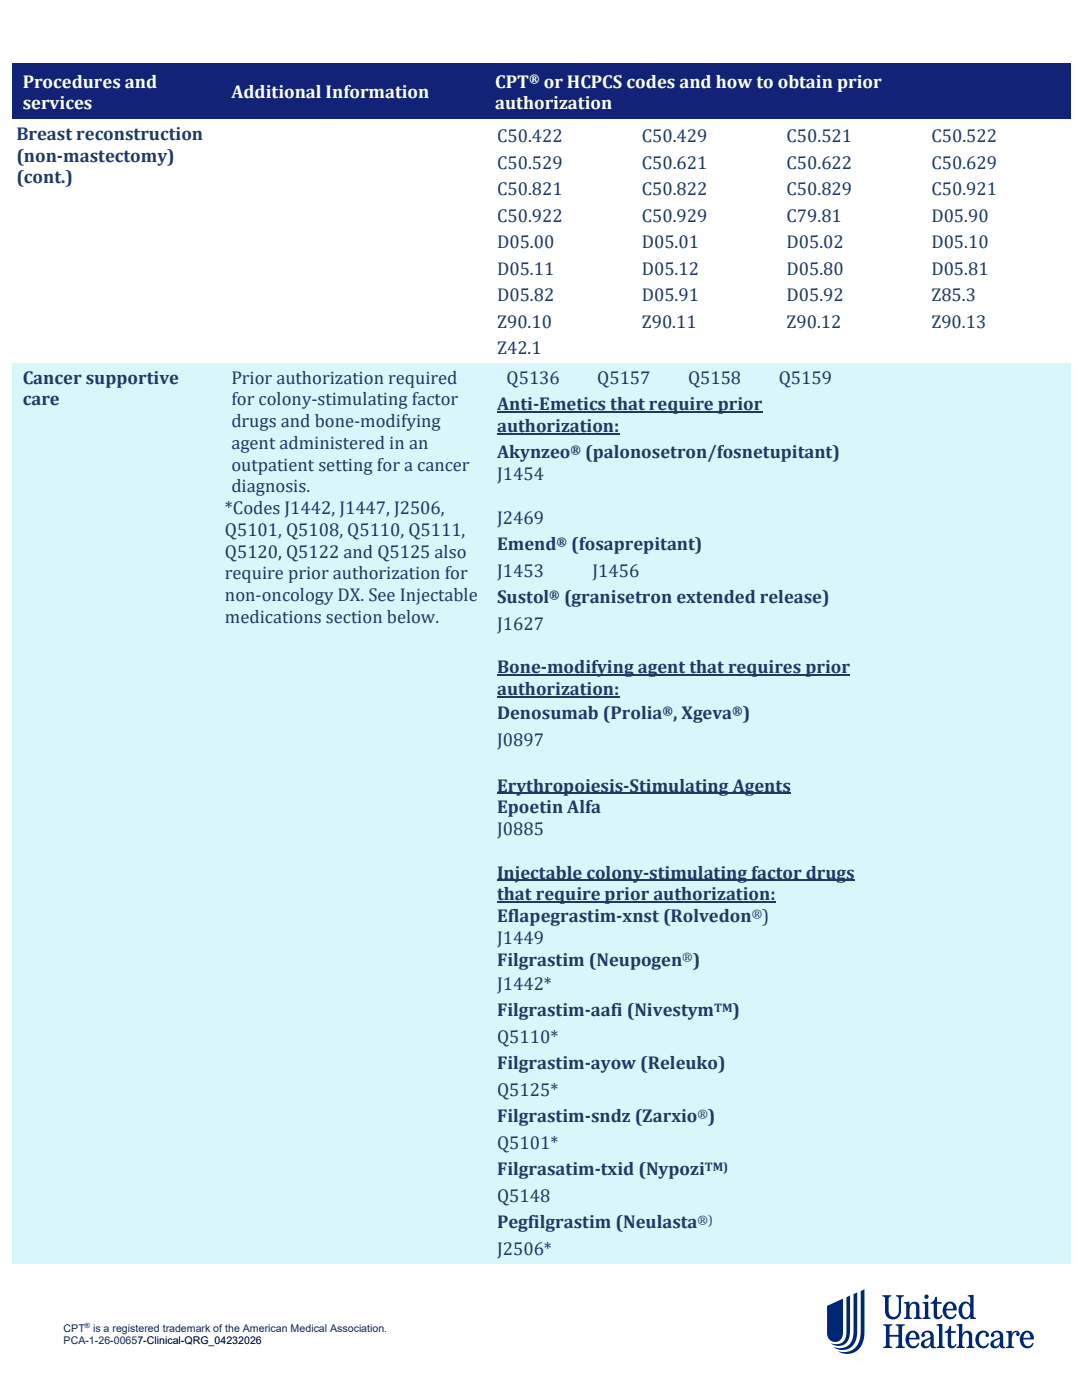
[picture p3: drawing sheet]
<svg xmlns="http://www.w3.org/2000/svg" width="216mm" height="279mm" viewBox="0 0 216 279" stroke-linecap="round" stroke-linejoin="round" font-family="sans-serif">
<g fill="#002677">
<path d="M176.1 258.5h1.8v.2a.45 .45 0 0 0-.6 .5v2.4a1.04 1.04 0 0 0 1 1.2 1.04 1.04 0 0 0 1-1.2v-2.4a.51 .51 0 0 0-.5-.5v-.2h1.6v.2a.51 .51 0 0 0-.6 .5v2.5a1.59 1.59 0 0 1-1.6 1.6 1.59 1.59 0 0 1-1.6-1.6v-2.5a.45 .45 0 0 0-.5-.5z"/>
<path d="M176.2 264.3h1.8v.2a.45 .45 0 0 0-.5 .4v1.5h1.8v-1.5a.44 .44 0 0 0-.6-.4v-.2h1.8v.2a.44 .44 0 0 0-.5 .4v3.5a.44 .44 0 0 0 .5 .4v.2h-1.8v-.2a.44 .44 0 0 0 .6-.4v-1.6h-1.8v1.6a.45 .45 0 0 0 .5 .4v.2h-1.8v-.2a.45 .45 0 0 0 .6-.4v-3.5a.45 .45 0 0 0-.6-.4z"/>
<path d="M180.3 259.9l1.2-.1v.7a1 1 0 0 1 1.1-.7 1 1 0 0 1 .9 .9v1.9a.39 .39 0 0 0 .4 .4v.2h-1.6v-.2a.39 .39 0 0 0 .5-.4v-1.8a.58 .58 0 0 0-.5-.6 .58 .58 0 0 0-.6 .5l-.2 .3a2.06 2.06 0 0 0 .2 1.9l.3 .1v.2h-1.7v-.2a.39 .39 0 0 0 .5-.4v-2.1l-.1-.3-.4-.1z"/>
<path d="M186.6 258.8h.4v1.1h.9v.3h-.9v2.2l.1 .4a.48 .48 0 0 0 .7-.4l.3 .1a.88 .88 0 0 1-.9 .8 .88 .88 0 0 1-.9-.8v-2.3h-.6v-.2a1.21 1.21 0 0 0 .9-1.2z"/>
<path d="M184 259.9l1.2-.1v2.8a.39 .39 0 0 0 .5 .4v.2h-1.6v-.2a.39 .39 0 0 0 .5-.4l-.1-2.3-.5-.2z"/>
<path d="M200.7 265.7l1.2-.1v.7a.77 .77 0 0 1 .8-.7 .77 .77 0 0 1 .7 .9 .36 .36 0 0 1-.5 0 .36 .36 0 0 1 0-.5 .75 .75 0 0 0-1 .8 2.08 2.08 0 0 0 .2 1.9l.3 .1v.2h-1.7v-.2l.3-.1 .2-.3v-2.1l-.1-.3-.4-.1z"/>
<path d="M189.4 264.6h.4v1h.9v.4h-.9v2.2l.1 .4a.48 .48 0 0 0 .7-.4l.3 .1a.88 .88 0 0 1-.9 .8 .88 .88 0 0 1-.9-.8v-2.3h-.6v-.2a1.22 1.22 0 0 0 .9-1.2z"/>
<path d="M195 266.1a1.22 1.22 0 0 1 1.4-.6 1.22 1.22 0 0 1 .9 1.2 .36 .36 0 0 1-.6 0 .36 .36 0 0 1 .1-.5l-.1-.1a.88 .88 0 0 0-1.3 .8 1.22 1.22 0 0 0 1.2 1.7l.5-.5h.3a1.39 1.39 0 0 1-1.5 1 1.39 1.39 0 0 1-1.2-1.3 2.02 2.02 0 0 1 .3-1.7z"/>
<path d="M186.9 264.3l1.1-.1v4.2l.2 .3 .3 .1v.2h-1.6v-.2l.3-.1 .2-.3v-3.5l-.2-.3-.3-.1z"/>
<path d="M190.9 264.3l1.1-.1v2.1a1 1 0 0 1 1.1-.7 1 1 0 0 1 .9 .9v1.9l.2 .3 .3 .1v.2h-1.7v-.2l.4-.1 .1-.3v-1.8a.58 .58 0 0 0-.5-.6 .58 .58 0 0 0-.6 .5l-.1 .3a2.06 2.06 0 0 0 .1 1.9l.3 .1v.2h-1.6v-.2l.3-.1 .1-.3v-3.5l-.1-.3-.3-.1z"/>
<path d="M165 260.6v5.5a1.61 1.61 0 0 0 1.7 1.7 1.61 1.61 0 0 0 1.5-1.9v-6.7zM168.9 258.9l.7-.3v7a2.5 2.5 0 0 1-2.3 3l-.8-.1-.8-.4a2.2 2.2 0 0 0 2.3-.2 2.2 2.2 0 0 0 .9-2.2zM170.3 258.3l.7-.4v7.8a3.1 3.1 0 0 1-2.9 3.7l-.8-.1-1.1-.5a2.85 2.85 0 0 0 3.1-.3 2.85 2.85 0 0 0 1-2.8zM171.7 257.7l.8-.4v8.6a4 4 0 0 1-2.7 4.2h-1.6l-1.1-.5a3.4 3.4 0 0 0 4.6-2.9z"/>
<path d="M189.1 260.4a.55 .55 0 0 1 .9 0l.2 .8h-1.4zM188.5 260.3a1.77 1.77 0 0 0-.3 2 1.77 1.77 0 0 0 1.8 .9 1.31 1.31 0 0 0 .9-.9l-.3-.1a.88 .88 0 0 1-1 .7 .88 .88 0 0 1-.7-.9l-.1-.5h2.1a1.39 1.39 0 0 0-.7-1.6 1.39 1.39 0 0 0-1.7 .4z"/>
<path d="M192.3 260.4a.76 .76 0 0 1 .9-.2 .76 .76 0 0 1 .4 .9 1.37 1.37 0 0 1-.8 1.8 1.39 1.39 0 0 1-.8-1.9zM193.1 258.5v.2l.5 .2v1.4a1.23 1.23 0 0 0-1.4-.5 1.23 1.23 0 0 0-.9 1.3 1.55 1.55 0 0 0 .3 1.6 1.55 1.55 0 0 0 1.6 .4l.4-.4v.5h1.1v-.2a.39 .39 0 0 1-.4-.4v-4.2z"/>
<path d="M204.5 266.2a.55 .55 0 0 1 .9 0l.2 .8h-1.4zM203.9 266.1a1.77 1.77 0 0 0-.3 2 1.77 1.77 0 0 0 1.8 .9 1.31 1.31 0 0 0 .9-.9l-.3-.1a.88 .88 0 0 1-1 .7 .88 .88 0 0 1-.8-.9v-.5h2.1a1.39 1.39 0 0 0-.7-1.6 1.39 1.39 0 0 0-1.7 .4z"/>
<path d="M198.5 267.7l1-.5a1.21 1.21 0 0 1-.7 1.5 .54 .54 0 0 1-.5-.4 .54 .54 0 0 1 .2-.6zM197.9 265.9a.54 .54 0 0 0 0 .9 .36 .36 0 0 0 .5-.1 .36 .36 0 0 0-.2-.5 .74 .74 0 0 1 1-.2 .74 .74 0 0 1 .3 .9 2.7 2.7 0 0 0-1.9 1.1 .96 .96 0 0 0 .7 1.1 .96 .96 0 0 0 1.2-.7v.1a.72 .72 0 0 0 1.1 .5v-.2h-.3l-.1-.3v-1.8a1.28 1.28 0 0 0-.9-1.1 1.28 1.28 0 0 0-1.4 .3z"/>
<path d="M184.6 267.7l1.1-.5a1.21 1.21 0 0 1-.8 1.5 .54 .54 0 0 1-.5-.4 .54 .54 0 0 1 .2-.6zM184.1 265.9a.54 .54 0 0 0-.1 .9 .36 .36 0 0 0 .5-.1 .36 .36 0 0 0-.1-.5 .74 .74 0 0 1 .9-.2 .74 .74 0 0 1 .4 .9 2.73 2.73 0 0 0-1.9 1.1 .96 .96 0 0 0 .7 1.1 .96 .96 0 0 0 1.2-.7v.1a.72 .72 0 0 0 1 .5v-.2h-.2l-.2-.3v-1.8a1.27 1.27 0 0 0-.8-1.1 1.27 1.27 0 0 0-1.4 .3z"/>
<path d="M181.6 266.2a.55 .55 0 0 1 1 0l.2 .8h-1.4zM181.1 266.1a1.77 1.77 0 0 0-.3 2 1.77 1.77 0 0 0 1.8 .9 1.32 1.32 0 0 0 .8-.9l-.2-.1a.88 .88 0 0 1-1 .7 .88 .88 0 0 1-.8-.9v-.5h2.1a1.39 1.39 0 0 0-.7-1.6 1.39 1.39 0 0 0-1.7 .4z"/>
<circle cx="184.9" cy="258.8" r=".44"/>
</g>
<g fill="#122377">
<path d="M2.5 12.7h41.6v11.2h-41.6z" fill-rule="evenodd"/>
<path d="M3.3 13.9h40.1v4.4h-40.1z" fill-rule="evenodd"/>
<path d="M3.3 18.3h40.1v4.3h-40.1z" fill-rule="evenodd"/>
<path d="M44.1 12.7h52.4v11.2h-52.4z" fill-rule="evenodd"/>
<path d="M44.9 16.1h50.9v4.4h-50.9z" fill-rule="evenodd"/>
<path d="M96.5 12.7h117.1v11.2h-117.1z" fill-rule="evenodd"/>
<path d="M97.3 13.9h115.5v4.4h-115.5z" fill-rule="evenodd"/>
<path d="M97.3 18.3h115.5v4.3h-115.5z" fill-rule="evenodd"/>
<path d="M2.5 12.7h41.6v.5h-41.6z" fill-rule="evenodd"/>
<path d="M44.1 12.7h52.4v.5h-52.4z" fill-rule="evenodd"/>
<path d="M96.5 12.7h117.1v.5h-117.1z" fill-rule="evenodd"/>
<path d="M2.5 23.4h41.6v.5h-41.6z" fill-rule="evenodd"/>
<path d="M44.1 23.4h52.4v.5h-52.4z" fill-rule="evenodd"/>
<path d="M96.5 23.4h117.1v.5h-117.1z" fill-rule="evenodd"/>
</g>
<g fill="#fff">
<path d="M2.5 23.9h41.6v48.6h-41.6z" fill-rule="evenodd"/>
<path d="M3.3 28.7h40.1v4.4h-40.1z" fill-rule="evenodd"/>
<path d="M3.3 33.1h40.1v4.3h-40.1z" fill-rule="evenodd"/>
<path d="M44.1 23.9h52.4v48.6h-52.4z" fill-rule="evenodd"/>
<path d="M96.5 23.9h117.1v48.6h-117.1z" fill-rule="evenodd"/>
<path d="M97.3 24.4h28.9v5.3h-28.9z" fill-rule="evenodd"/>
<path d="M99.2 24.9h25v4.3h-25z" fill-rule="evenodd"/>
<path d="M126.2 24.4h28.8v5.3h-28.8z" fill-rule="evenodd"/>
<path d="M128.1 24.9h25v4.3h-25z" fill-rule="evenodd"/>
<path d="M155 24.4h28.9v5.3h-28.9z" fill-rule="evenodd"/>
<path d="M157 24.9h25v4.3h-25z" fill-rule="evenodd"/>
<path d="M183.9 24.4h28.9v5.3h-28.9z" fill-rule="evenodd"/>
<path d="M185.8 24.9h25.1v4.3h-25.1z" fill-rule="evenodd"/>
<path d="M97.3 29.7h28.9v5.3h-28.9z" fill-rule="evenodd"/>
<path d="M99.2 30.2h25v4.3h-25z" fill-rule="evenodd"/>
<path d="M126.2 29.7h28.8v5.3h-28.8z" fill-rule="evenodd"/>
<path d="M128.1 30.2h25v4.3h-25z" fill-rule="evenodd"/>
<path d="M155 29.7h28.9v5.3h-28.9z" fill-rule="evenodd"/>
<path d="M157 30.2h25v4.3h-25z" fill-rule="evenodd"/>
<path d="M183.9 29.7h28.9v5.3h-28.9z" fill-rule="evenodd"/>
<path d="M185.8 30.2h25.1v4.3h-25.1z" fill-rule="evenodd"/>
<path d="M97.3 35h28.9v5.3h-28.9z" fill-rule="evenodd"/>
<path d="M99.2 35.5h25v4.3h-25z" fill-rule="evenodd"/>
<path d="M126.2 35h28.8v5.3h-28.8z" fill-rule="evenodd"/>
<path d="M128.1 35.5h25v4.3h-25z" fill-rule="evenodd"/>
<path d="M155 35h28.9v5.3h-28.9z" fill-rule="evenodd"/>
<path d="M157 35.5h25v4.3h-25z" fill-rule="evenodd"/>
<path d="M183.9 35h28.9v5.3h-28.9z" fill-rule="evenodd"/>
<path d="M185.8 35.5h25.1v4.3h-25.1z" fill-rule="evenodd"/>
<path d="M97.3 40.3h28.9v5.3h-28.9z" fill-rule="evenodd"/>
<path d="M99.2 40.7h25v4.4h-25z" fill-rule="evenodd"/>
<path d="M126.2 40.3h28.8v5.3h-28.8z" fill-rule="evenodd"/>
<path d="M128.1 40.7h25v4.4h-25z" fill-rule="evenodd"/>
<path d="M155 40.3h28.9v5.3h-28.9z" fill-rule="evenodd"/>
<path d="M157 40.7h25v4.4h-25z" fill-rule="evenodd"/>
<path d="M183.9 40.3h28.9v5.3h-28.9z" fill-rule="evenodd"/>
<path d="M185.8 40.7h25.1v4.4h-25.1z" fill-rule="evenodd"/>
<path d="M97.3 45.6h28.9v5.2h-28.9z" fill-rule="evenodd"/>
<path d="M99.2 46h25v4.4h-25z" fill-rule="evenodd"/>
<path d="M126.2 45.6h28.8v5.2h-28.8z" fill-rule="evenodd"/>
<path d="M128.1 46h25v4.4h-25z" fill-rule="evenodd"/>
<path d="M155 45.6h28.9v5.2h-28.9z" fill-rule="evenodd"/>
<path d="M157 46h25v4.4h-25z" fill-rule="evenodd"/>
<path d="M183.9 45.6h28.9v5.2h-28.9z" fill-rule="evenodd"/>
<path d="M185.8 46h25.1v4.4h-25.1z" fill-rule="evenodd"/>
<path d="M97.3 50.8h28.9v5.3h-28.9z" fill-rule="evenodd"/>
<path d="M99.2 51.3h25v4.4h-25z" fill-rule="evenodd"/>
<path d="M126.2 50.8h28.8v5.3h-28.8z" fill-rule="evenodd"/>
<path d="M128.1 51.3h25v4.4h-25z" fill-rule="evenodd"/>
<path d="M155 50.8h28.9v5.3h-28.9z" fill-rule="evenodd"/>
<path d="M157 51.3h25v4.4h-25z" fill-rule="evenodd"/>
<path d="M183.9 50.8h28.9v5.3h-28.9z" fill-rule="evenodd"/>
<path d="M185.8 51.3h25.1v4.4h-25.1z" fill-rule="evenodd"/>
<path d="M97.3 56.1h28.9v5.3h-28.9z" fill-rule="evenodd"/>
<path d="M99.2 56.6h25v4.4h-25z" fill-rule="evenodd"/>
<path d="M126.2 56.1h28.8v5.3h-28.8z" fill-rule="evenodd"/>
<path d="M128.1 56.6h25v4.4h-25z" fill-rule="evenodd"/>
<path d="M155 56.1h28.9v5.3h-28.9z" fill-rule="evenodd"/>
<path d="M157 56.6h25v4.4h-25z" fill-rule="evenodd"/>
<path d="M183.9 56.1h28.9v5.3h-28.9z" fill-rule="evenodd"/>
<path d="M185.8 56.6h25.1v4.4h-25.1z" fill-rule="evenodd"/>
<path d="M97.3 61.4h28.9v5.3h-28.9z" fill-rule="evenodd"/>
<path d="M99.2 61.9h25v4.4h-25z" fill-rule="evenodd"/>
<path d="M126.2 61.4h28.8v5.3h-28.8z" fill-rule="evenodd"/>
<path d="M128.1 61.9h25v4.4h-25z" fill-rule="evenodd"/>
<path d="M155 61.4h28.9v5.3h-28.9z" fill-rule="evenodd"/>
<path d="M157 61.9h25v4.4h-25z" fill-rule="evenodd"/>
<path d="M183.9 61.4h28.9v5.3h-28.9z" fill-rule="evenodd"/>
<path d="M185.8 61.9h25.1v4.4h-25.1z" fill-rule="evenodd"/>
<path d="M97.3 66.7h28.9v5.3h-28.9z" fill-rule="evenodd"/>
<path d="M99.2 67.2h25v4.3h-25z" fill-rule="evenodd"/>
<path d="M126.2 66.7h28.8v5.3h-28.8z" fill-rule="evenodd"/>
<path d="M155 66.7h28.9v5.3h-28.9z" fill-rule="evenodd"/>
<path d="M183.9 66.7h28.9v5.3h-28.9z" fill-rule="evenodd"/>
<path d="M2.5 23.9h41.6v.5h-41.6z" fill-rule="evenodd"/>
<path d="M44.1 23.9h52.4v.5h-52.4z" fill-rule="evenodd"/>
<path d="M96.5 23.9h117.1v.5h-117.1z" fill-rule="evenodd"/>
<path d="M2.5 72h41.6v.5h-41.6z" fill-rule="evenodd"/>
<path d="M44.1 72h52.4v.5h-52.4z" fill-rule="evenodd"/>
<path d="M96.5 72h117.1v.5h-117.1z" fill-rule="evenodd"/>
</g>
<path d="M3.3 24.4h40.1v4.3h-40.1z" fill="#fff"/>
<g fill="#d9f6fa">
<path d="M2.5 72.5h41.6v179.8h-41.6z" fill-rule="evenodd"/>
<path d="M3.3 77.4h40.1v4.3h-40.1z" fill-rule="evenodd"/>
<path d="M3.3 81.7h40.1v4.4h-40.1z" fill-rule="evenodd"/>
<path d="M3.3 86.1h40.1v4.3h-40.1z" fill-rule="evenodd"/>
<path d="M3.3 90.4h40.1v4.4h-40.1z" fill-rule="evenodd"/>
<path d="M3.3 94.8h40.1v4.3h-40.1z" fill-rule="evenodd"/>
<path d="M3.3 99.1h40.1v4.3h-40.1z" fill-rule="evenodd"/>
<path d="M3.3 103.4h40.1v4.4h-40.1z" fill-rule="evenodd"/>
<path d="M3.3 107.8h40.1v4.3h-40.1z" fill-rule="evenodd"/>
<path d="M3.3 112.1h40.1v4.4h-40.1z" fill-rule="evenodd"/>
<path d="M3.3 116.5h40.1v4.3h-40.1z" fill-rule="evenodd"/>
<path d="M3.3 120.8h40.1v4.4h-40.1z" fill-rule="evenodd"/>
<path d="M3.3 125.2h40.1v4.3h-40.1z" fill-rule="evenodd"/>
<path d="M3.3 129.5h40.1v4.3h-40.1z" fill-rule="evenodd"/>
<path d="M3.3 133.8h40.1v4.4h-40.1z" fill-rule="evenodd"/>
<path d="M3.3 138.2h40.1v4.3h-40.1z" fill-rule="evenodd"/>
<path d="M3.3 142.5h40.1v4.4h-40.1z" fill-rule="evenodd"/>
<path d="M3.3 146.9h40.1v4.3h-40.1z" fill-rule="evenodd"/>
<path d="M3.3 151.2h40.1v4.4h-40.1z" fill-rule="evenodd"/>
<path d="M3.3 155.6h40.1v4.3h-40.1z" fill-rule="evenodd"/>
<path d="M3.3 159.9h40.1v4.3h-40.1z" fill-rule="evenodd"/>
<path d="M3.3 164.2h40.1v4.4h-40.1z" fill-rule="evenodd"/>
<path d="M3.3 168.6h40.1v4.3h-40.1z" fill-rule="evenodd"/>
<path d="M3.3 172.9h40.1v4.4h-40.1z" fill-rule="evenodd"/>
<path d="M3.3 177.3h40.1v4.3h-40.1z" fill-rule="evenodd"/>
<path d="M3.3 181.6h40.1v4.3h-40.1z" fill-rule="evenodd"/>
<path d="M3.3 185.9h40.1v4.4h-40.1z" fill-rule="evenodd"/>
<path d="M3.3 190.3h40.1v4.3h-40.1z" fill-rule="evenodd"/>
<path d="M3.3 194.6h40.1v4.4h-40.1z" fill-rule="evenodd"/>
<path d="M3.3 199h40.1v4.3h-40.1z" fill-rule="evenodd"/>
<path d="M3.3 203.3h40.1v4.4h-40.1z" fill-rule="evenodd"/>
<path d="M3.3 207.7h40.1v4.3h-40.1z" fill-rule="evenodd"/>
<path d="M3.3 212h40.1v4.3h-40.1z" fill-rule="evenodd"/>
<path d="M3.3 216.3h40.1v4.4h-40.1z" fill-rule="evenodd"/>
<path d="M3.3 220.7h40.1v4.3h-40.1z" fill-rule="evenodd"/>
<path d="M3.3 225h40.1v4.4h-40.1z" fill-rule="evenodd"/>
<path d="M3.3 229.4h40.1v4.3h-40.1z" fill-rule="evenodd"/>
<path d="M3.3 233.7h40.1v4.4h-40.1z" fill-rule="evenodd"/>
<path d="M3.3 238.1h40.1v4.3h-40.1z" fill-rule="evenodd"/>
<path d="M3.3 242.4h40.1v4.3h-40.1z" fill-rule="evenodd"/>
<path d="M3.3 246.7h40.1v4.4h-40.1z" fill-rule="evenodd"/>
<path d="M44.1 72.5h52.4v179.8h-52.4z" fill-rule="evenodd"/>
<path d="M44.9 77.4h50.9v4.3h-50.9z" fill-rule="evenodd"/>
<path d="M44.9 81.7h50.9v4.4h-50.9z" fill-rule="evenodd"/>
<path d="M44.9 86.1h50.9v4.3h-50.9z" fill-rule="evenodd"/>
<path d="M44.9 90.4h50.9v4.4h-50.9z" fill-rule="evenodd"/>
<path d="M44.9 94.8h50.9v4.3h-50.9z" fill-rule="evenodd"/>
<path d="M44.9 99.1h50.9v4.3h-50.9z" fill-rule="evenodd"/>
<path d="M44.9 103.4h50.9v4.4h-50.9z" fill-rule="evenodd"/>
<path d="M44.9 107.8h50.9v4.3h-50.9z" fill-rule="evenodd"/>
<path d="M44.9 112.1h50.9v4.4h-50.9z" fill-rule="evenodd"/>
<path d="M44.9 116.5h50.9v4.3h-50.9z" fill-rule="evenodd"/>
<path d="M44.9 120.8h50.9v4.4h-50.9z" fill-rule="evenodd"/>
<path d="M96.5 72.5h117.1v179.8h-117.1z" fill-rule="evenodd"/>
<path d="M97.3 73h76.2v5.3h-76.2z" fill-rule="evenodd"/>
<path d="M99.2 73.2h18.1v5.1h-18.1z" fill-rule="evenodd"/>
<path d="M117.3 73.2h18.1v5.1h-18.1z" fill-rule="evenodd"/>
<path d="M135.4 73.2h18.1v5.1h-18.1z" fill-rule="evenodd"/>
<path d="M153.5 73.2h18.1v5.1h-18.1z" fill-rule="evenodd"/>
<path d="M97.3 78.3h76.2v8.7h-76.2z" fill-rule="evenodd"/>
</g>
<g fill="#d9f6fa">
<path d="M3.3 73h40.1v4.4h-40.1z"/>
<path d="M44.9 73h50.9v4.4h-50.9z"/>
<path d="M101.1 73.2h14.3v4.4h-14.3z"/>
<path d="M119.2 73.2h14.3v4.4h-14.3z"/>
<path d="M137.3 73.2h14.3v4.4h-14.3z"/>
<path d="M155.4 73.2h14.3v4.4h-14.3z"/>
<path d="M99.2 78.3h72.4v4.4h-72.4z"/>
</g>
<path d="M99.2 82.2h52.9" fill="none" stroke="#1f3864" stroke-width=".28"/>
<path d="M99.2 82.7h72.4v4.3h-72.4z" fill="#d9f6fa"/>
<path d="M99.2 86.5h24.4" fill="none" stroke="#1f3864" stroke-width=".27"/>
<g fill="#d9f6fa">
<path d="M97.3 87h76.2v5.3h-76.2z" fill-rule="evenodd"/>
<path d="M97.3 92.3h63.7v13h-63.7z" fill-rule="evenodd"/>
<path d="M99.2 96.6h59.9v4.4h-59.9z" fill-rule="evenodd"/>
<path d="M161 92.3h4.2v13h-4.2z" fill-rule="evenodd"/>
<path d="M165.1 92.3h4.2v13h-4.2z" fill-rule="evenodd"/>
<path d="M169.3 92.3h4.2v13h-4.2z" fill-rule="evenodd"/>
<path d="M97.3 105.3h76.2v5.3h-76.2z" fill-rule="evenodd"/>
<path d="M97.3 110.6h19v5.3h-19z" fill-rule="evenodd"/>
<path d="M116.3 110.6h19.1v5.3h-19.1z" fill-rule="evenodd"/>
<path d="M135.4 110.6h19v5.3h-19z" fill-rule="evenodd"/>
<path d="M154.4 110.6h19.1v5.3h-19.1z" fill-rule="evenodd"/>
<path d="M97.3 115.9h76.2v5.3h-76.2z" fill-rule="evenodd"/>
<path d="M97.3 121.2h63.7v5.3h-63.7z" fill-rule="evenodd"/>
<path d="M161 121.2h4.2v5.3h-4.2z" fill-rule="evenodd"/>
<path d="M165.1 121.2h4.2v5.3h-4.2z" fill-rule="evenodd"/>
<path d="M169.3 121.2h4.2v5.3h-4.2z" fill-rule="evenodd"/>
<path d="M97.3 126.5h76.2v13h-76.2z" fill-rule="evenodd"/>
<path d="M99.2 130.9h72.4v4.3h-72.4z" fill-rule="evenodd"/>
</g>
<g fill="#d9f6fa">
<path d="M99.2 88h72.4v4.3h-72.4z"/>
<path d="M99.2 92.3h59.9v4.3h-59.9z"/>
<path d="M99.2 101h59.9v4.3h-59.9z"/>
<path d="M99.2 106.3h72.4v4.3h-72.4z"/>
<path d="M99.2 111.6h15.2v4.3h-15.2z"/>
<path d="M118.2 111.6h15.3v4.3h-15.3z"/>
<path d="M137.3 111.6h15.2v4.3h-15.2z"/>
<path d="M156.3 111.6h15.3v4.3h-15.3z"/>
<path d="M99.2 116.9h72.4v4.3h-72.4z"/>
<path d="M99.2 122.2h59.9v4.3h-59.9z"/>
<path d="M99.2 126.5h72.4v4.4h-72.4z"/>
</g>
<path d="M99.2 134.7h70.4" fill="none" stroke="#1f3864" stroke-width=".28"/>
<path d="M99.2 135.2h72.4v4.3h-72.4z" fill="#d9f6fa"/>
<path d="M99.2 139h24.4" fill="none" stroke="#1f3864" stroke-width=".27"/>
<g fill="#d9f6fa">
<path d="M97.3 139.5h76.2v5.3h-76.2z" fill-rule="evenodd"/>
<path d="M99.2 140h72.4v4.4h-72.4z" fill-rule="evenodd"/>
<path d="M97.3 144.8h63.7v5.3h-63.7z" fill-rule="evenodd"/>
<path d="M99.2 145.3h59.9v4.3h-59.9z" fill-rule="evenodd"/>
<path d="M161 144.8h4.2v5.3h-4.2z" fill-rule="evenodd"/>
<path d="M165.1 144.8h4.2v5.3h-4.2z" fill-rule="evenodd"/>
<path d="M169.3 144.8h4.2v5.3h-4.2z" fill-rule="evenodd"/>
<path d="M97.3 150.1h76.2v30.4h-76.2z" fill-rule="evenodd"/>
<path d="M99.2 154.5h72.4v4.3h-72.4z" fill-rule="evenodd"/>
</g>
<path d="M99.2 150.1h72.4v4.4h-72.4z" fill="#d9f6fa"/>
<path d="M99.2 158.3h58.6" fill="none" stroke="#1f3864" stroke-width=".28"/>
<g fill="#d9f6fa">
<path d="M99.2 158.8h72.4v4.4h-72.4z" fill-rule="evenodd"/>
<path d="M99.2 163.2h72.4v4.3h-72.4z" fill-rule="evenodd"/>
<path d="M99.2 167.5h72.4v4.3h-72.4z" fill-rule="evenodd"/>
<path d="M99.2 171.8h72.4v4.4h-72.4z" fill-rule="evenodd"/>
</g>
<path d="M99.2 175.7h71.4" fill="none" stroke="#1f3864" stroke-width=".27"/>
<path d="M99.2 176.2h72.4v4.3h-72.4z" fill="#d9f6fa"/>
<path d="M99.2 180h55.5" fill="none" stroke="#1f3864" stroke-width=".28"/>
<g fill="#d9f6fa">
<path d="M97.3 180.5h76.2v13h-76.2z" fill-rule="evenodd"/>
<path d="M99.2 184.8h72.4v4.4h-72.4z" fill-rule="evenodd"/>
<path d="M97.3 193.5h63.7v5.3h-63.7z" fill-rule="evenodd"/>
<path d="M99.2 194h59.9v4.4h-59.9z" fill-rule="evenodd"/>
<path d="M161 193.5h4.2v5.3h-4.2z" fill-rule="evenodd"/>
<path d="M165.1 193.5h4.2v5.3h-4.2z" fill-rule="evenodd"/>
<path d="M169.3 193.5h4.2v5.3h-4.2z" fill-rule="evenodd"/>
<path d="M97.3 198.8h76.2v5.3h-76.2z" fill-rule="evenodd"/>
<path d="M99.2 199.3h72.4v4.3h-72.4z" fill-rule="evenodd"/>
<path d="M97.3 204.1h63.7v5.3h-63.7z" fill-rule="evenodd"/>
<path d="M99.2 204.6h59.9v4.3h-59.9z" fill-rule="evenodd"/>
<path d="M161 204.1h4.2v5.3h-4.2z" fill-rule="evenodd"/>
<path d="M165.1 204.1h4.2v5.3h-4.2z" fill-rule="evenodd"/>
<path d="M169.3 204.1h4.2v5.3h-4.2z" fill-rule="evenodd"/>
<path d="M97.3 209.4h76.2v5.3h-76.2z" fill-rule="evenodd"/>
<path d="M99.2 209.9h72.4v4.3h-72.4z" fill-rule="evenodd"/>
<path d="M97.3 214.7h63.7v5.3h-63.7z" fill-rule="evenodd"/>
<path d="M99.2 215.2h59.9v4.3h-59.9z" fill-rule="evenodd"/>
<path d="M161 214.7h4.2v5.3h-4.2z" fill-rule="evenodd"/>
</g>
<g fill="#d9f6fa">
<path d="M99.2 180.5h72.4v4.3h-72.4z"/>
<path d="M99.2 189.2h72.4v4.3h-72.4z"/>
</g>
<path d="M163.1 215.2v4.3" fill="none" stroke="#d9f6fa" stroke-width=".36"/>
<path d="M165.1 214.7h4.2v5.3h-4.2z" fill-rule="evenodd" fill="#d9f6fa"/>
<path d="M167.2 215.2v4.3" fill="none" stroke="#d9f6fa" stroke-width=".36"/>
<path d="M169.3 214.7h4.2v5.3h-4.2z" fill-rule="evenodd" fill="#d9f6fa"/>
<path d="M171.4 215.2v4.3" fill="none" stroke="#d9f6fa" stroke-width=".36"/>
<g fill="#d9f6fa">
<path d="M97.3 220h76.2v5.3h-76.2z" fill-rule="evenodd"/>
<path d="M99.2 220.5h72.4v4.3h-72.4z" fill-rule="evenodd"/>
<path d="M97.3 225.3h63.7v5.3h-63.7z" fill-rule="evenodd"/>
<path d="M99.2 225.8h59.9v4.3h-59.9z" fill-rule="evenodd"/>
<path d="M161 225.3h4.2v5.3h-4.2z" fill-rule="evenodd"/>
<path d="M165.1 225.3h4.2v5.3h-4.2z" fill-rule="evenodd"/>
<path d="M169.3 225.3h4.2v5.3h-4.2z" fill-rule="evenodd"/>
<path d="M97.3 230.6h63.7v5.3h-63.7z" fill-rule="evenodd"/>
<path d="M99.2 231.1h59.9v4.3h-59.9z" fill-rule="evenodd"/>
<path d="M161 230.6h4.2v5.3h-4.2z" fill-rule="evenodd"/>
</g>
<path d="M163.1 231.1v4.3" fill="none" stroke="#d9f6fa" stroke-width=".36"/>
<path d="M165.1 230.6h4.2v5.3h-4.2z" fill-rule="evenodd" fill="#d9f6fa"/>
<path d="M167.2 231.1v4.3" fill="none" stroke="#d9f6fa" stroke-width=".36"/>
<path d="M169.3 230.6h4.2v5.3h-4.2z" fill-rule="evenodd" fill="#d9f6fa"/>
<path d="M171.4 231.1v4.3" fill="none" stroke="#d9f6fa" stroke-width=".36"/>
<g fill="#d9f6fa">
<path d="M97.3 235.9h63.7v5.3h-63.7z" fill-rule="evenodd"/>
<path d="M99.2 236.3h59.9v4.4h-59.9z" fill-rule="evenodd"/>
<path d="M161 235.9h4.2v5.3h-4.2z" fill-rule="evenodd"/>
</g>
<path d="M163.1 236.3v4.4" fill="none" stroke="#d9f6fa" stroke-width=".36"/>
<path d="M165.1 235.9h4.2v5.3h-4.2z" fill-rule="evenodd" fill="#d9f6fa"/>
<path d="M167.2 236.3v4.4" fill="none" stroke="#d9f6fa" stroke-width=".36"/>
<path d="M169.3 235.9h4.2v5.3h-4.2z" fill-rule="evenodd" fill="#d9f6fa"/>
<path d="M171.4 236.3v4.4" fill="none" stroke="#d9f6fa" stroke-width=".36"/>
<g fill="#d9f6fa">
<path d="M97.3 241.2h76.2v5.3h-76.2z" fill-rule="evenodd"/>
<path d="M99.2 241.6h72.4v4.4h-72.4z" fill-rule="evenodd"/>
<path d="M97.3 246.5h63.7v5.3h-63.7z" fill-rule="evenodd"/>
<path d="M99.2 246.9h59.9v4.4h-59.9z" fill-rule="evenodd"/>
<path d="M161 246.5h4.2v5.3h-4.2z" fill-rule="evenodd"/>
<path d="M165.1 246.5h4.2v5.3h-4.2z" fill-rule="evenodd"/>
<path d="M169.3 246.5h4.2v5.3h-4.2z" fill-rule="evenodd"/>
<path d="M2.5 72.5h41.6v.5h-41.6z" fill-rule="evenodd"/>
<path d="M44.1 72.5h52.4v.5h-52.4z" fill-rule="evenodd"/>
<path d="M96.5 72.5h117.1v.5h-117.1z" fill-rule="evenodd"/>
<path d="M2.5 251.8h41.6v.5h-41.6z" fill-rule="evenodd"/>
<path d="M44.1 251.8h52.4v.5h-52.4z" fill-rule="evenodd"/>
<path d="M96.5 251.8h117.1v.5h-117.1z" fill-rule="evenodd"/>
</g>
<g font-size="3.7" fill="#fff">
<text x="4.5" y="17.5">Procedures and</text>
<text x="98.8" y="17.5">CPT</text>
<text x="108.5" y="17.5">or HCPCS codes and how to obtain prior</text>
<text x="4.5" y="21.8">services</text>
<text x="46.2" y="19.6">Additional Information</text>
<text x="98.8" y="21.8">authorization</text>
</g>
<g font-size="3.7" fill="#1f3864">
<text x="3.3" y="27.9">Breast reconstruction</text>
<text x="99.2" y="28.4">C50.422</text>
<text x="128.1" y="28.4">C50.429</text>
<text x="157" y="28.4">C50.521</text>
<text x="185.8" y="28.4">C50.522</text>
<text x="3.3" y="32.3">(non-mastectomy)</text>
<text x="99.2" y="33.7">C50.529</text>
<text x="128.1" y="33.7">C50.621</text>
<text x="157" y="33.7">C50.622</text>
<text x="185.8" y="33.7">C50.629</text>
<text x="3.3" y="36.6">(cont.)</text>
<text x="99.2" y="39">C50.821</text>
<text x="128.1" y="39">C50.822</text>
<text x="157" y="39">C50.829</text>
<text x="185.8" y="39">C50.921</text>
<text x="99.2" y="44.3">C50.922</text>
<text x="128.1" y="44.3">C50.929</text>
<text x="157" y="44.3">C79.81</text>
<text x="185.8" y="44.3">D05.90</text>
<text x="99.2" y="49.6">D05.00</text>
<text x="128.1" y="49.6">D05.01</text>
<text x="157" y="49.6">D05.02</text>
<text x="185.8" y="49.6">D05.10</text>
<text x="99.2" y="54.8">D05.11</text>
<text x="128.1" y="54.8">D05.12</text>
<text x="157" y="54.8">D05.80</text>
<text x="185.8" y="54.8">D05.81</text>
<text x="99.2" y="60.1">D05.82</text>
<text x="99.2" y="65.4">Z90.10</text>
<text x="128.1" y="60.1">D05.91</text>
<text x="128.1" y="65.4">Z90.11</text>
<text x="157" y="60.1">D05.92</text>
<text x="157" y="65.4">Z90.12</text>
<text x="185.8" y="60.1">Z85.3</text>
<text x="185.8" y="65.4">Z90.13</text>
<text x="99.2" y="70.7">Z42.1</text>
<text x="4.5" y="76.6">Cancer supportive</text>
<text x="46.2" y="76.6">Prior authorization required</text>
<text x="101.1" y="76.7">Q5136</text>
<text x="119.2" y="76.7">Q5157</text>
<text x="137.3" y="76.7">Q5158</text>
<text x="155.4" y="76.7">Q5159</text>
<text x="4.5" y="80.9">care</text>
<text x="46.2" y="80.9">for colony-stimulating factor</text>
<text x="99.2" y="81.9">Anti-Emetics that require prior</text>
<text x="46.2" y="85.2">drugs and bone-modifying</text>
<text x="46.2" y="89.6">agent administered in an</text>
<text x="99.2" y="86.2">authorization:</text>
<text x="46.2" y="93.9">outpatient setting for a cancer</text>
<text x="99.2" y="91.5">Akynzeo</text>
<text x="99.2" y="95.8">J1454</text>
<text x="116.8" y="91.5">(palonosetron/fosnetupitant)</text>
<text x="46.2" y="98.3">diagnosis.</text>
<text x="44.9" y="102.6">*Codes J1442, J1447, J2506,</text>
<text x="44.9" y="107">Q5101, Q5108, Q5110, Q5111,</text>
<text x="99.2" y="104.5">J2469</text>
<text x="44.9" y="111.3">Q5120, Q5122 and Q5125 also</text>
<text x="99.2" y="109.8">Emend</text>
<text x="114" y="109.8">(fosaprepitant)</text>
<text x="44.9" y="115.6">require prior authorization for</text>
<text x="44.9" y="120">non-oncology DX. See Injectable</text>
<text x="99.2" y="115.1">J1453</text>
<text x="118.2" y="115.1">J1456</text>
<text x="44.9" y="124.3">medications section below.</text>
<text x="99.2" y="120.4">Sustol</text>
<text x="99.2" y="125.7">J1627</text>
<text x="112.5" y="120.4">(granisetron extended release)</text>
<text x="99.2" y="134.4">Bone-modifying agent that requires prior</text>
<text x="99.2" y="138.7">authorization:</text>
<text x="99.2" y="143.5">Denosumab (Prolia , Xgeva )</text>
<text x="99.2" y="148.8">J0897</text>
<text x="99.2" y="158">Erythropoiesis-Stimulating Agents</text>
<text x="99.2" y="162.3">Epoetin Alfa</text>
<text x="99.2" y="166.7">J0885</text>
<text x="99.2" y="175.3">Injectable colony-stimulating factor drugs</text>
<text x="99.2" y="179.7">that require prior authorization:</text>
<text x="99.2" y="184">Eflapegrastim-xnst (Rolvedon )</text>
<text x="99.2" y="188.4">J1449</text>
<text x="99.2" y="192.7">Filgrastim (Neupogen )</text>
<text x="99.2" y="197.5">J1442*</text>
<text x="99.2" y="202.8">Filgrastim-aafi (Nivestym</text>
<text x="146.2" y="202.8">)</text>
<text x="99.2" y="208.1">Q5110*</text>
<text x="99.2" y="213.4">Filgrastim-ayow (Releuko)</text>
<text x="99.2" y="218.7">Q5125*</text>
<text x="99.2" y="224">Filgrastim-sndz (Zarxio )</text>
<text x="99.2" y="229.3">Q5101*</text>
<text x="99.2" y="234.6">Filgrasatim-txid (Nypozi</text>
<text x="99.2" y="239.9">Q5148</text>
<text x="99.2" y="245.2">Pegfilgrastim (Neulasta</text>
<text x="99.2" y="250.4">J2506*</text>
</g>
<text font-size="2.5" fill="#fff" x="105.6" y="16.6">®</text>
<g font-size="2.5" fill="#1f3864">
<text x="113.9" y="90.6">®</text>
<text x="111" y="108.9">®</text>
<text x="109.6" y="119.5">®</text>
<text x="132.2" y="142.6">®</text>
<text x="146.1" y="142.6">®</text>
<text x="150" y="183.1">®</text>
<text x="136.1" y="191.8">®</text>
<text x="142.5" y="201.9">TM</text>
<text x="139.2" y="223.1">®</text>
<text x="140.6" y="233.7">TM)</text>
<text x="139.2" y="244.3">®)</text>
</g>
<g font-size="2.1" fill="#222a35">
<text x="12.7" y="265.8">CPT</text>
<text x="12.7" y="268.2">PCA-1-26-00657-Clinical-QRG_04232026</text>
<text x="18.6" y="265.8">is a registered trademark of the American Medical Association.</text>
</g>
<text font-size="1.4" fill="#222a35" x="16.9" y="265.1">®</text>
</svg>
